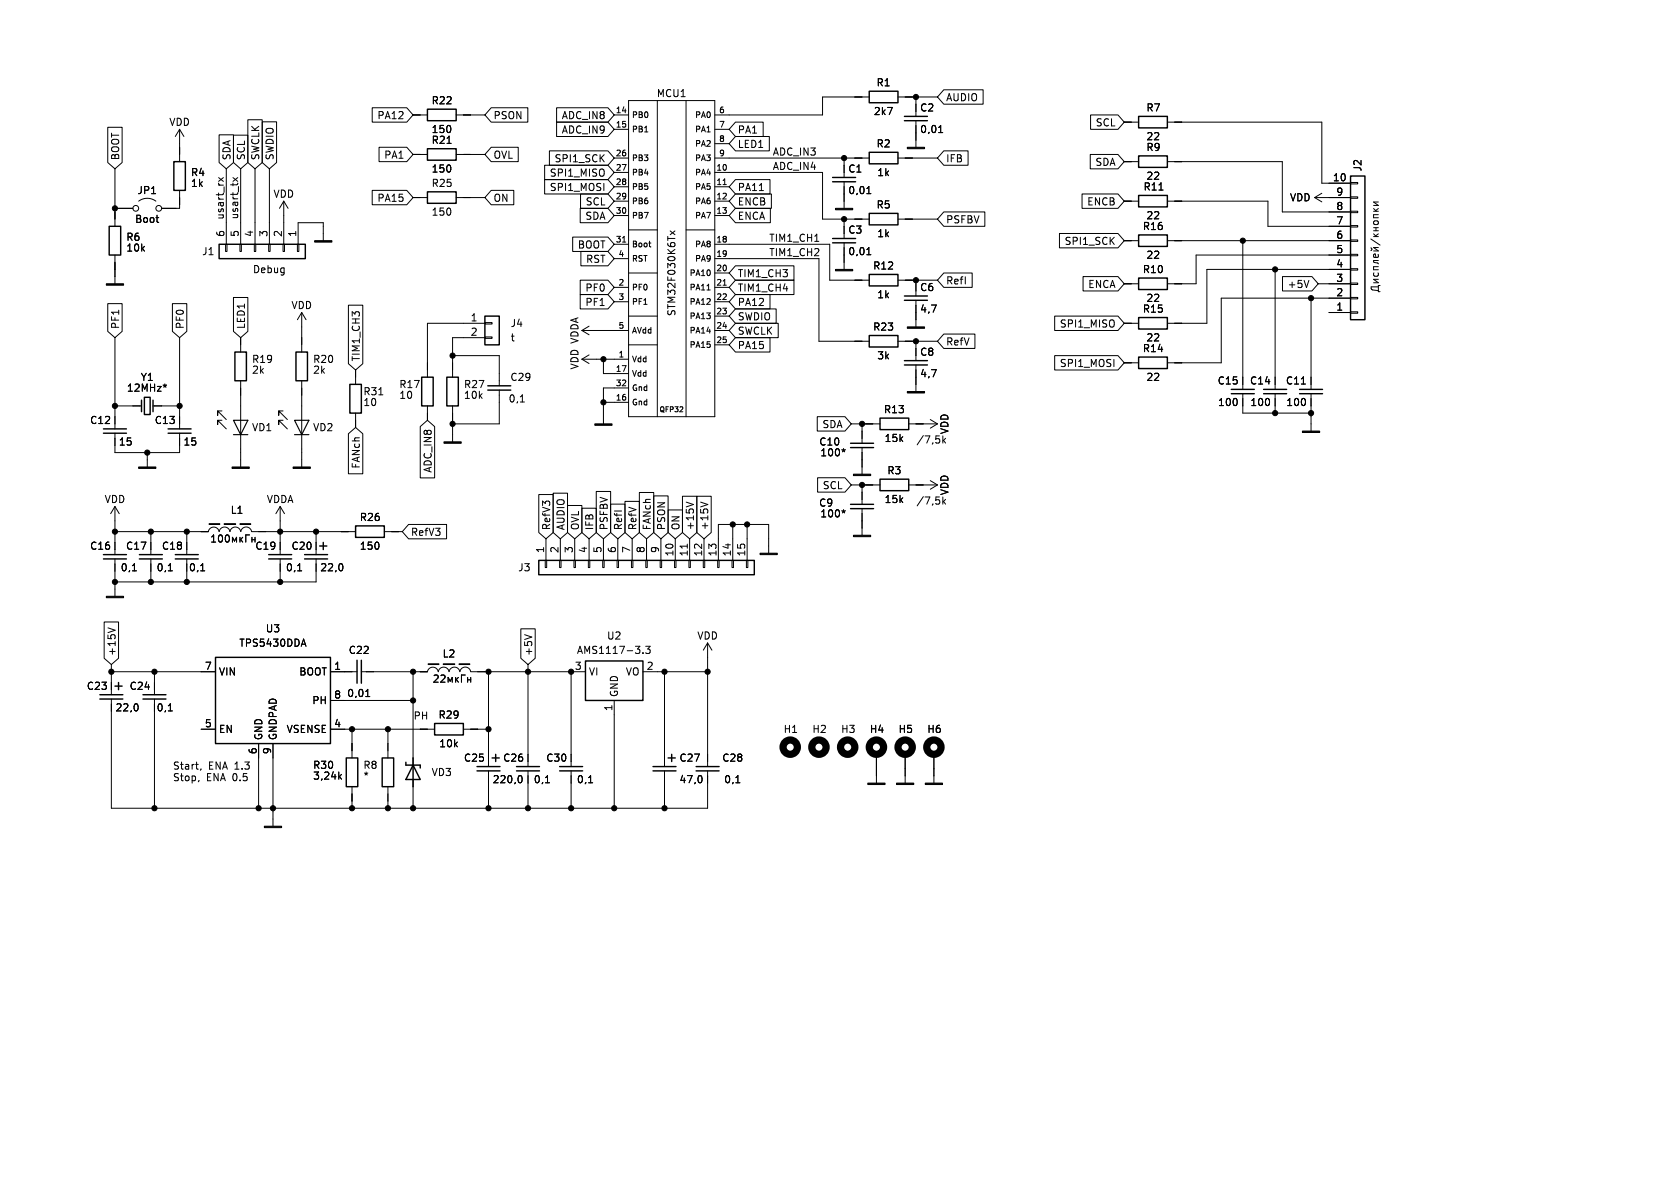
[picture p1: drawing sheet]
<svg xmlns="http://www.w3.org/2000/svg" width="297mm" height="210mm" viewBox="0 0 297 210" stroke-linecap="round" stroke-linejoin="round" font-family="sans-serif">
<g fill="none" stroke="#000" stroke-width=".25">
<path d="M75.6 19.3h5v2h-5zM153.7 16.1h5v2.1h-5zM30.7 28.6h2.1v5.1h-2.1zM75.6 33.9h5v2h-5zM75.6 26.3h5v2h-5zM147.2 31.4h4.1M147.2 32.1h4.1M153.7 37.7h5v2.1h-5zM153.7 26.9h5v2.1h-5zM159.9 21.3h4.1M159.9 20.6h4.1M201.3 20.6h5.1v2h-5.1z"/>
<path d="M201.3 27.6h5.1v2h-5.1zM201.3 34.5h5.1v2.1h-5.1zM238.8 31.1h2.5v25.4h-2.5zM19.3 40h2v5.1h-2zM38.7 43.2h15.3v2.5h-15.3zM85.7 55.9h2.6v5.1h-2.6zM147.2 42.2h4.1M147.2 42.9h4.1M153.7 59.3h5v2h-5zM153.7 48.5h5v2h-5zM159.9 52.3h4.1M159.9 53.1h4.1"/>
<path d="M201.3 56.1h5.1v2.1h-5.1zM201.3 41.5h5.1v2.1h-5.1zM201.3 49.1h5.1v2.1h-5.1zM18.3 75.8h4.1M18.3 76.6h4.1M25 70.7v2.1M25.5 70.2h1v3.1h-1zM27.1 70.7v2.1M29.7 75.8h4.1M29.7 76.6h4.1M41.5 62.2h2.1v5.1h-2.1zM52.3 62.2h2.1v5.1h-2.1z"/>
<path d="M61.8 67.9h2.1v5.1h-2.1zM74.5 66.7h2.1v5.1h-2.1zM79 66.7h2v5.1h-2zM86.2 68.2h4.1M86.2 69h4.1M150.4 78.4h4M150.4 79.1h4M155.6 73.9h5.1v2h-5.1zM159.9 63.8h4.1M159.9 64.5h4.1M201.3 63.1h5.1v2.1h-5.1zM217.7 68.8h4"/>
<path d="M217.7 69.6h4M223.4 68.8h4.1M223.4 69.6h4.1M229.7 68.8h4.1M229.7 69.6h4.1M18.3 98h4.1M18.3 98.8h4.1M24.6 98h4.1M24.6 98.8h4.1M31 98h4.1M31 98.8h4.1M47.5 98h4.1"/>
<path d="M47.5 98.8h4.1M53.8 98h4.1M53.8 98.8h4.1M56.5 96.5h1.3M57.1 95.9v1.3M62.9 93h5v2h-5zM95.2 99.1h38.1v2.5h-38.1zM150.4 89.2h4M150.4 89.9h4M155.6 84.7h5.1v2h-5.1zM38.1 116.2h20.3v15.2h-20.3zM63.1 116.7v4.1"/>
<path d="M63.9 116.7v4.1M103.5 116.8h10.2v7h-10.2zM17.7 122.8h4M17.7 123.6h4M20.3 121.3h1.3M21 120.7v1.2M25.3 122.8h4M25.3 123.6h4M61.2 134h2v5.1h-2zM67.6 134h2v5.1h-2zM71.8 134.7v.6h2.5v.5M73 135.3l1.3 2.5h-2.5z"/>
<path d="M73 134v5.1M76.8 127.9h5.1v2h-5.1zM84.3 135.5h4.1M84.3 136.3h4.1M87 134h1.3M87.6 133.4v1.2M91.3 135.5h4.1M91.3 136.3h4.1M98.9 135.5h4.1M98.9 136.3h4.1M115.4 135.5h4.1M115.4 136.3h4.1"/>
<path d="M118.1 134h1.3M118.7 133.4v1.2M123.1 135.5h4M123.1 136.3h4"/>
</g>
<g fill="none" stroke="#000" stroke-width=".18">
<path d="M65.8 19h6.1l1.1 1.3-1.1 1.3h-6.1zM86.8 19h6.5v2.6h-6.5l-1.1-1.3zM98.4 19h9.1l1.1 1.3-1.1 1.3h-9.1zM111.1 17.8h15.3v55.9h-15.3zM116.2 17.8v55.9M121.3 17.8v55.9M153.7 17.1h-8.3v3.2h-19M158.7 17.1h7M161.9 17.1v3.5M166.8 15.9h7v2.5h-7l-1.1-1.3zM19 22.5h2.6v6.2l-1.3 1.1-1.3-1.1zM20.3 29.8v10.2"/>
<path d="M20.3 36.8h3.2M24.5 35.6a2.54 2.54 0 0 1 3.1 0M27.6 38.5h.5M27.9 39.3h.2M31.7 22.9v5.7M31.7 33.7v3.1h-3.1M31.7 22.9l-.7 1.2M31.7 22.9l.8 1.2M38.6 31.4l.9 .7M38.7 23.8h2.6v4.9l-1.3 1.1-1.3-1.1zM39.5 31.4l-.9 .7M40 29.8v13.4"/>
<path d="M41.2 31.4l.8 .7M41.3 23.9h2.5v4.8l-1.3 1.1-1.2-1.1zM42 31.4l-.8 .7M42.5 29.8v13.4M43.8 21.2h2.6v7.5l-1.3 1.1-1.3-1.1zM45.1 29.8v13.4M46.4 21.5h2.5v7.2l-1.3 1.1-1.2-1.1zM47.6 29.8v13.4M50.2 35.6l-.8 1.2M50.2 35.6v7.6M50.2 35.6l.7 1.2M65.8 33.7h6.1l1.1 1.2-1.1 1.3h-6.1z"/>
<path d="M67 26h4.9l1.1 1.3-1.1 1.3h-4.9zM73 34.9h2.6M73 27.3h2.6M73 20.3h2.6M79 25.3h.8M80.6 34.9h5.1M80.6 27.3h5.1M80.6 20.3h5.1M86.8 26h4.8v2.6h-4.8l-1.1-1.3zM86.8 33.7h4v2.5h-4l-1.1-1.3zM96.3 29.2h11.2l1.1 1.3-1.1 1.3h-11.2zM96.3 31.7h11.2l1.1 1.3-1.1 1.3h-11.2z"/>
<path d="M97.1 26.7h10.4l1.1 1.2-1.1 1.3h-10.4zM98.4 21.6h9.1l1.1 1.3-1.1 1.2h-9.1zM102.6 36.8h4.9l1.1 1.3-1.1 1.3h-4.9zM102.6 34.3h4.9l1.1 1.3-1.1 1.2h-4.9zM108.6 20.3h2.5M108.6 27.9h2.5M108.6 30.5h2.5M108.6 33h2.5M108.6 35.6h2.5M108.6 38.1h2.5M108.6 22.9h2.5M114 23.3h.5"/>
<path d="M126.4 30.5h19v8.2h8.3M126.4 27.9h27.3M126.4 33h2.5M126.4 35.6h2.5M126.4 38.1h2.5M126.4 22.9h2.5M126.4 25.4h2.5M127.8 32.6h.6M130 24.1h6v2.6h-6l-1.1-1.3zM130 21.6h4.9v2.5h-4.9l-1.1-1.2zM130 36.8h6.2v2.6h-6.2l-1.1-1.3zM130 34.3h6.4v2.5h-6.4l-1.1-1.2z"/>
<path d="M130 31.7h6.1v2.6h-6.1l-1.1-1.3zM134.2 33.7h.8M149.2 27.9v3.5M149.2 32.1v4.7M149.2 38.7v3.5M153.2 34.2h.8M153.5 33.1l.1-.1v1.2M158.7 38.7h7M158.7 27.9h7M161.9 21.3v4.7M165.9 23.4h.8M166.2 22.4l.1-.2v1.2"/>
<path d="M166.8 26.7h4.3v2.5h-4.3l-1.1-1.3zM166.8 37.5h7.3v2.5h-7.3l-1.1-1.3zM191.3 34.3h6.3l1.2 1.3-1.2 1.2h-6.3zM192.7 27.3h4.9l1.2 1.3-1.2 1.2h-4.9zM192.8 20.3h4.8l1.2 1.3-1.2 1.3h-4.8zM198.8 35.6h2.5M198.8 21.6h2.5M198.8 28.6h2.5M204.9 33.6h.7M206.4 21.6h27.3v10.8h5.1M206.4 35.6h17.8v4.4h14.6M206.4 28.6h20.3v8.9h12.1"/>
<path d="M232.4 34.9h6.4M232.4 34.9l1.3 .8M233.7 34.2l-1.3 .7M238.8 32.3h1.2v.2h-1.2zM238.8 34.8h1.2v.3h-1.2zM238.8 37.3h1.2v.3h-1.2zM238.8 39.9h1.2v.2h-1.2zM242.8 37.3h.9M242.8 36.9l.5 .4M243 39.1h.6l.1 .2-.1 .3-.2 .1-.4-.1-.2-.1zM243.7 38h-.9v.5h.9M243.7 36.9l-.5 .3"/>
<path d="M243.7 35.7h-.9l.9 .6h-.9M19 53.7h2.6v4.9l-1.3 1.1-1.3-1.1zM20.3 45.1v5.1M20.3 59.7v16.1M30.5 53.7h2.5v4.9l-1.3 1.1-1.2-1.1zM31.7 59.7v16.1M39.9 43.2h.2v1.3h-.2zM41.3 52.6h2.5v6l-1.3 1.1-1.2-1.1zM42.4 43.2h.3v1.3h-.3zM42.5 59.7v2.5M45 43.2h.2v1.3h-.2zM47.5 43.2h.3v1.3h-.3z"/>
<path d="M50 43.2h.3v1.3h-.3zM52.6 43.2h.2v1.3h-.2zM53.3 55.2v7M53.3 55.2l-.7 1.3M53.3 55.2l.8 1.3M57.1 42.5v-3.1h-4.4v3.8M61.6 53.9h2.5v10.4l-1.2 1.1-1.3-1.1zM85.7 59.6h1.3v.2h-1.3zM85.7 57h1.3v.3h-1.3zM85.7 59.7h-5.7v7M85.7 57.2h-10.1v9.5M101.2 41.9h6.3l1.1 1.3-1.1 1.3h-6.3z"/>
<path d="M102.6 49.5h4.9l1.1 1.3-1.1 1.3h-4.9zM102.6 52.1h4.9l1.1 1.2-1.1 1.3h-4.9zM102.7 44.4h4.8l1.1 1.3-1.1 1.3h-4.8zM102.9 58.4l1.2 .8M102.9 58.4h8.2M104.1 57.7l-1.2 .7M108.6 43.2h2.5M108.6 45.7h2.5M108.6 50.8h2.5M108.6 53.3h2.5M110 42.8h.6M111.1 55.9h5.1"/>
<path d="M111.1 48.3h5.1M111.1 40.6h5.1M114.7 43h.4M115 43.6h.1M118.5 40.8l.8 .7M119.3 40.8l-.8 .7M121.3 40.6h5.1M125 51.3h.6M126.4 58.4h2.5M126.4 45.7h18.4v14.6h8.9M126.4 43.2h20.3v6.3h7M126.4 55.9h2.5"/>
<path d="M126.4 48.3h2.5M126.4 50.8h2.5M126.4 53.3h2.5M127.8 50.4h.6M130 59.7h6.1v2.5h-6.1l-1.1-1.2zM130 49.5h10.4v2.6h-10.4l-1.1-1.3zM130 47h10.4v2.5h-10.4l-1.1-1.2zM130 54.6h7.2v2.6h-7.2l-1.1-1.3zM130 52.1h6.1v2.5h-6.1l-1.1-1.3zM130 57.1h7.6v2.6h-7.6l-1.1-1.3zM144 42.7h.8M149.2 42.9v4.7"/>
<path d="M153.2 45h.8M153.5 43.9l.1-.1v1.2M158.7 49.5h7M161.9 49.5v2.8M161.9 53.1v4.7M166.8 59.1h5.6v2.5h-5.6l-1.1-1.3zM166.8 48.3h5.1v2.5h-5.1l-1.1-1.3zM186.5 55.9h11.1l1.2 1.3-1.2 1.2h-11.1zM187.3 41.3h10.3l1.2 1.2-1.2 1.3h-10.3zM191.5 48.9h6.1l1.2 1.3-1.2 1.2h-6.1zM198.8 50.2h2.5M198.8 42.5h2.5"/>
<path d="M198.8 57.2h2.5M206.4 42.5h32.4M219.7 42.5v26.3M225.4 47.6v21.2M226.7 48.9h5.2l1.1 1.3-1.1 1.2h-5.2zM231.4 49.6l-.4 1.2M231.8 52.7v16.1M233 50.2h5.8M234.9 55.2h3.9M238.8 42.4h1.2v.3h-1.2zM238.8 45h1.2v.2h-1.2zM238.8 47.5h1.2v.3h-1.2z"/>
<path d="M238.8 50h1.2v.3h-1.2zM238.8 52.6h1.2v.2h-1.2zM238.8 55.1h1.2v.3h-1.2zM238.8 52.7h-22.9v11.4h-9.5M238.8 45.1h-27.3v5.1h-5.1M238.8 47.6h-25.4v9.6h-7M242.3 43.8l.2 .2-.2 .3M242.3 42.2l1.7 1.1M242.8 41.8h.9M242.8 41.3l.5 .5M242.8 40.8h.9M242.8 40.2h.9"/>
<path d="M242.9 48.2l-.1 .4 .3 .2 .5-.1v-.5M243.3 40.2v.6M243.6 45l.1 .3-.2 .2-.6-.1v-.4l.2-.1 .2 .6M243.7 50.7h-1.3l.1 .5 1.2 .2M243.7 49.4h-.9l.9 .6h-.9M243.7 46.1h-.9l.1 .3 .6 .1 .2 .2M243.7 47.1h-.9v.6h.9M243.7 43.8h-.9l.9 .6h-.9M243.7 41.3l-.5 .4M244 50.5h-.3v1.1h.3M20.3 71.8h4.7M20.3 76.6v3.4h11.4v-3.4"/>
<path d="M27.1 71.8h4.6M29.5 68.1l-.4 .1 .2 .2M39.2 74.3h-.7v.8v-.8l1.5 1.5M39.2 72.6h-.7v.8v-.8l1.5 1.6M42.5 67.3v15.3M50 74.3h-.7v.8v-.8l1.5 1.5M50 72.6h-.7v.8v-.8l1.5 1.6M53.3 67.3v15.3M61.6 76.7l1.3-1.1 1.2 1.1v7.1h-2.5zM62.9 65.4v2.5M62.9 73v2.6M67 69.8h.7"/>
<path d="M74.3 75.4l1.3-1.1 1.2 1.1v9.1h-2.5zM75.6 71.8v2.5M80 71.8v6.3M80 62.9h8.3v5.3M88.3 69v5.9h-8.3M92 71.1h.7M102.9 63.5l1.2 .8M102.9 63.5h8.2M104.1 62.7l-1.2 .8M106.7 63.5v2.5h4.4M106.7 71.1h4.4M111.1 68.6h-4.4v6.3"/>
<path d="M111.1 61h5.1M126.4 61h2.5M144.5 73.7h4.9l1.1 1.2-1.1 1.3h-4.9zM148.8 79.5l.3 .1M149.1 79.3v.3M149.1 79.6l-.1 .3M149.1 79.6l.2 .3M149.4 79.5l-.3 .1M150.5 74.9h5.1M152.4 74.9v3.5M152.4 79.1v4.7M158.7 60.3h7"/>
<path d="M160.7 74.9h5M161.9 60.3v3.5M161.9 64.5v4.7M164.5 74.2l1.2 .7M165.7 74.9l-1.2 .8M166.7 77.1v1.2M166.8 77.8l.4 .5M167.2 77.5l-.5 .5M186.5 62.9h11.1l1.2 1.2-1.2 1.3h-11.1zM198.8 64.1h2.5M219.7 69.6v3.4h12.1M225.4 69.6v3.4"/>
<path d="M230.1 67.9h.7M231.8 69.6v6.6M20.3 94h16.5a.97 .97 0 0 1 1-.8 .97 .97 0 0 1 .9 .8M20.3 89.5v8.5M20.3 98.8v6.6M20.3 89.5l-.7 1.3M20.3 89.5l.8 1.3M26 80v2.6M26.7 94v4M26.7 98.8v4.1M33 94v4M33 98.8v.9"/>
<path d="M37.4 95.8h.7M37.4 94.9l.4-.3v1.2M38.7 94a.97 .97 0 0 1 1-.8 .97 .97 0 0 1 1 .8 .97 .97 0 0 1 .9-.8 .97 .97 0 0 1 1 .8 .97 .97 0 0 1 .9-.8 .97 .97 0 0 1 1 .8h18.4M38.8 94.6h.1a.68 .68 0 0 1 .5 .6 .68 .68 0 0 1-.5 .6 .84 .84 0 0 1-.1-1.2zM40 94.6h.1a.68 .68 0 0 1 .5 .6 .68 .68 0 0 1-.5 .6 .84 .84 0 0 1-.1-1.2zM41.1 95.8v-.8l.4 .6 .3-.6v.8M42.4 95v.8M42.5 95.3l.4 .5M42.9 95l-.5 .5M44.1 94.6h-.6v1.2M44.5 95.4h.6M44.5 95v.8"/>
<path d="M45.1 95v.8M49.5 89.5v8.5M49.5 98.8v4.1M49.5 89.5l-.7 1.3M49.5 89.5l.8 1.3M55.9 94v4M55.9 98.8v4.1h-35.6M60.5 99.8l.1 .3-.1 .7M67.9 94h3.2M72.2 92.7h6.7v2.6h-6.7l-1.1-1.3zM95.2 87.4h2.6v6.7l-1.3 1.2-1.3-1.2zM96.4 99.1h.2v1.2h-.2z"/>
<path d="M96.5 95.3v3.8M97.8 87.2h2.5v6.9l-1.2 1.2-1.3-1.2zM98.9 99.1h.3v1.2h-.3zM99.1 95.3v3.8M100.3 89.4h2.6v4.7l-1.3 1.2-1.3-1.2zM101.5 99.1h.2v1.2h-.2zM101.6 95.3v3.8M102.9 89.8h2.5v4.3l-1.3 1.2-1.2-1.2zM104 99.1h.3v1.2h-.3zM104.1 95.3v3.8M105.4 86.9h2.6v7.2l-1.3 1.2-1.3-1.2zM106.6 99.1h.2v1.2h-.2z"/>
<path d="M106.7 95.3v3.8M107.9 89.1h2.6v5l-1.3 1.2-1.3-1.2zM109.1 99.1h.2v1.2h-.2zM109.2 95.3v3.8M110.5 88.6h2.5v5.5l-1.2 1.2-1.3-1.2zM111.6 99.1h.3v1.2h-.3zM111.8 95.3v3.8M113 87.1h2.6v7l-1.3 1.2-1.3-1.2zM114.2 99.1h.2v1.2h-.2zM114.3 95.3v3.8M115.6 87.7h2.5v6.4l-1.3 1.2-1.2-1.2zM116.7 99.1h.3v1.2h-.3z"/>
<path d="M116.8 95.3v3.8M118.1 90.1h2.6v4l-1.3 1.2-1.3-1.2zM119.3 99.1h.2v1.2h-.2zM119.4 95.3v3.8M120.6 87.7h2.6v6.4l-1.3 1.2-1.3-1.2zM121.3 88.8l1.3 .4M121.5 96.2v.7M121.8 99.1h.2v1.2h-.2zM121.9 95.3v3.8M123.2 87.7h2.5v6.4l-1.2 1.2-1.3-1.2zM123.9 88.8l1.2 .4M124.3 99.1h.3v1.2h-.3z"/>
<path d="M124.5 95.3v3.8M126.9 99.1h.2v1.2h-.2zM129.4 99.1h.3v1.2h-.3zM129.5 92.7v6.4M132 99.1h.2v1.2h-.2zM132.1 92.7v6.4M135.9 97.8v-5.1h-8.9v6.4M144.5 84.5h4.9l1.1 1.2-1.1 1.3h-4.9zM148.8 90.3l.3 .1M149.1 90.1v.3M149.1 90.4l-.1 .3M149.1 90.4l.2 .3"/>
<path d="M149.4 90.3l-.3 .1M150.5 85.7h5.1M152.4 85.7v3.5M152.4 89.9v4.7M160.7 85.7h5M164.5 85l1.2 .7M165.7 85.7l-1.2 .8M166.7 87.9v1.2M166.8 88.6l.4 .5M167.2 88.3l-.5 .5M18.4 109.9h2.6v6.5l-1.3 1.1-1.3-1.1zM19.1 111l1.3 .4"/>
<path d="M19.7 118.7h18.4M19.7 117.5v5.3M23.4 100.9h.7M27.3 118.7v4.1M29.8 100.9h.7M33 101v1.9M35.5 100.9h.7M52.6 100.9h.7M53.4 113.9h.6M53.7 113l.4 1.2M58.4 118.7h4.7M73 118.7v16.6"/>
<path d="M76.7 119.4l.5-.1 .3 .4-.8 .9h.8M78 119.4l.4-.1 .3 .4-.8 .9h.8M80.6 119.7v.9M81 119.7l-.4 .5M81.3 118.7a.97 .97 0 0 0-1-.8 .97 .97 0 0 0-.9 .8 .97 .97 0 0 0-1-.8 .97 .97 0 0 0-.9 .8 .97 .97 0 0 0-1-.8 .97 .97 0 0 0-.9 .8h-11.7M81.3 118.7a.97 .97 0 0 1 1-.8 .97 .97 0 0 1 .9 .8M82.2 119.3h-.6v1.3M82.7 119.7v.9M83.2 118.7h20.3M83.2 119.7v.9M86.4 118.7v16.8M92.1 111.2h2.5v5.2l-1.3 1.1-1.2-1.1z"/>
<path d="M92.7 112.2l1.3 .4M93.3 117.5v18M101 118.7v16.8M113.7 118.7h11.4M113.7 115.4v.1M114.1 114.2h.8l-.4 .5 .4 .1v.6l-.2 .1-.6-.1M117.5 118.7v16.8M125.1 113.7v21.8M125.1 113.7l-.8 1.2M125.1 113.7l.8 1.2M19.7 123.6v19.3h105.4v-6.6M24.3 124.5l.1 .4-.1 .7"/>
<path d="M27.3 123.6v.9M27.3 125.7v17.2M29.8 125.7h.7M35.2 138l-.1 .2M35.5 135.9l-.1 .3M35.6 128.9h2.5M45.7 131.4v11.5M48.3 131.4v14.7M58.4 128.9h18.4M58.4 123.8h14.6M60 137.3l.4 .4M60.4 136.9l-.5 .5"/>
<path d="M62.2 128.9v5.1M62.2 139.1v3.8M64.6 123.1h.8M64.9 122l.1-.1v1.2M68.6 128.9v5.1M68.6 139.1v3.8M73 137.8v5.1M79.2 120.6v-.9l.4 .7 .3-.7v.9M80.7 120.1l.3 .5M81.9 128.9h4.5M82.7 120.2h.5M86.4 136.3v6.6"/>
<path d="M91.9 137.1a.68 .68 0 0 1 .4 .6 .68 .68 0 0 1-.4 .7M93.3 136.3v6.6M96.4 138.4h.8M101 136.3v6.6M104 138.4h.8M108.6 123.8v19.1M117.5 136.3v6.6M124 137.2l.1 .4-.1 .7M130.1 138.4h.7M154.9 133.4v5M160 133.4v5M165.1 133.4v5"/>
<circle cx="24" cy="36.8" r=".51"/>
<circle cx="28.1" cy="36.8" r=".51"/>
</g>
<g fill="#000" stroke="#000" stroke-width=".18">
<path d="M147.7 36.8h3v.3h-3zM160.4 26h3v.3h-3zM18.8 50.2h3v.2h-3zM55.6 42.5h3.1v.3h-3.1zM147.7 47.6h3v.3h-3zM160.4 57.8h3v.2h-3zM78.5 78.1h3v.3h-3zM105.2 74.9h3v.3h-3zM160.4 69.2h3v.3h-3zM230.3 76.2h3v.3h-3zM24.5 82.6h3.1v.2h-3.1zM37 92.6h1.9v.1h-1.9z"/>
<path d="M39.6 92.6h2.1v.1h-2.1zM42.4 92.6h1.9v.1h-1.9zM41 82.6h3.1v.2h-3.1zM51.8 82.6h3.1v.2h-3.1zM134.4 97.8h3v.2h-3zM150.9 94.6h3v.3h-3zM150.9 83.8h3v.3h-3zM18.8 105.4h3v.3h-3zM75.7 117.3h1.9v.2h-1.9zM78.4 117.3h2v.2h-2zM81.2 117.3h1.9v.2h-1.9zM153.4 138.4h3.1v.3h-3.1z"/>
<path d="M158.5 138.4h3v.3h-3zM163.6 138.4h3v.3h-3zM46.7 146.1h3.1v.2h-3.1z"/>
<circle cx="161.9" cy="17.1" r=".46"/>
<circle cx="20.3" cy="36.8" r=".46"/>
<circle cx="149.2" cy="27.9" r=".46"/>
<circle cx="149.2" cy="38.7" r=".46"/>
<circle cx="161.9" cy="49.5" r=".46"/>
<circle cx="219.7" cy="42.5" r=".46"/>
<circle cx="225.4" cy="47.6" r=".46"/>
<circle cx="231.8" cy="52.7" r=".46"/>
<circle cx="20.3" cy="71.8" r=".46"/>
<circle cx="31.7" cy="71.8" r=".46"/>
<circle cx="80" cy="74.9" r=".46"/>
<circle cx="80" cy="62.9" r=".46"/>
<circle cx="106.7" cy="63.5" r=".46"/>
<circle cx="106.7" cy="71.1" r=".46"/>
<circle cx="152.4" cy="74.9" r=".46"/>
<circle cx="161.9" cy="60.3" r=".46"/>
<circle cx="225.4" cy="73" r=".46"/>
<circle cx="231.8" cy="73" r=".46"/>
<circle cx="20.3" cy="94" r=".46"/>
<circle cx="26" cy="80" r=".46"/>
<circle cx="26.7" cy="94" r=".46"/>
<circle cx="33" cy="94" r=".46"/>
<circle cx="49.5" cy="94" r=".46"/>
<circle cx="55.9" cy="94" r=".46"/>
<circle cx="129.5" cy="92.7" r=".46"/>
<circle cx="132.1" cy="92.7" r=".46"/>
<circle cx="152.4" cy="85.7" r=".46"/>
<circle cx="19.7" cy="118.7" r=".46"/>
<circle cx="20.3" cy="102.9" r=".46"/>
<circle cx="26.7" cy="102.9" r=".46"/>
<circle cx="27.3" cy="118.7" r=".46"/>
<circle cx="33" cy="102.9" r=".46"/>
<circle cx="49.5" cy="102.9" r=".46"/>
<circle cx="73" cy="118.7" r=".46"/>
<circle cx="86.4" cy="118.7" r=".46"/>
<circle cx="93.3" cy="118.7" r=".46"/>
<circle cx="101" cy="118.7" r=".46"/>
<circle cx="117.5" cy="118.7" r=".46"/>
<circle cx="125.1" cy="118.7" r=".46"/>
<circle cx="62.2" cy="128.9" r=".46"/>
<circle cx="68.6" cy="128.9" r=".46"/>
<circle cx="73" cy="123.8" r=".46"/>
<circle cx="86.4" cy="128.9" r=".46"/>
<circle cx="27.3" cy="142.9" r=".46"/>
<circle cx="45.7" cy="142.9" r=".46"/>
<circle cx="48.3" cy="142.9" r=".46"/>
<circle cx="62.2" cy="142.9" r=".46"/>
<circle cx="68.6" cy="142.9" r=".46"/>
<circle cx="73" cy="142.9" r=".46"/>
<circle cx="86.4" cy="142.9" r=".46"/>
<circle cx="93.3" cy="142.9" r=".46"/>
<circle cx="101" cy="142.9" r=".46"/>
<circle cx="108.6" cy="142.9" r=".46"/>
<circle cx="117.5" cy="142.9" r=".46"/>
</g>
<g fill="none" stroke="#000" stroke-width="1.3">
<circle cx="139.7" cy="132.1" r="1.27"/>
<circle cx="144.8" cy="132.1" r="1.27"/>
<circle cx="149.9" cy="132.1" r="1.27"/>
<circle cx="154.9" cy="132.1" r="1.27"/>
<circle cx="160" cy="132.1" r="1.27"/>
<circle cx="165.1" cy="132.1" r="1.27"/>
</g>
<path d="M41.3 74.3h2.5l-1.3 2.5zM41.3 76.8h2.5M52.1 74.3h2.5l-1.3 2.5zM52.1 76.8h2.5" fill="none" stroke="#000" stroke-width=".2"/>
<g font-size="1.8">
<text x="116" y="17.4">MCU1</text>
<text x="154.9" y="15.5">R1</text>
<text x="29.8" y="22.5">VDD</text>
<text x="66.6" y="21.3">PA12</text>
<text x="76.2" y="23.7">150</text>
<text x="76.2" y="18.6">R22</text>
<text x="87.2" y="21.3">PSON</text>
<text x="99.2" y="23.8">ADC_IN9</text>
<text x="99.2" y="21.3">ADC_IN8</text>
<text x="130.3" y="23.8">PA1</text>
<text x="154.4" y="20.5">2k7</text>
<text x="162.6" y="19.9">C2</text>
<text x="162.6" y="23.7">0,01</text>
<text x="167.2" y="18.1">AUDIO</text>
<text x="193.6" y="22.5">SCL</text>
<text x="202.6" y="19.9">R7</text>
<text x="21.3" y="28.4" transform="rotate(-90 21.3 28.4)">BOOT</text>
<text x="41" y="28.4" transform="rotate(-90 41 28.4)">SDA</text>
<text x="43.5" y="28.4" transform="rotate(-90 43.5 28.4)">SCL</text>
<text x="46" y="28.4" transform="rotate(-90 46 28.4)">SWCLK</text>
<text x="48.6" y="28.4" transform="rotate(-90 48.6 28.4)">SWDIO</text>
<text x="67.8" y="28.3">PA1</text>
<text x="76.2" y="25.6">R21</text>
<text x="87.2" y="28.3">OVL</text>
<text x="97.9" y="28.9">SPI1_SCK</text>
<text x="130.3" y="26.4">LED1</text>
<text x="136.5" y="27.6">ADC_IN3</text>
<text x="154.9" y="26.3">R2</text>
<text x="167.2" y="28.9">IFB</text>
<text x="193.6" y="29.5">SDA</text>
<text x="202.6" y="26.9">R9</text>
<text x="202.6" y="25">22</text>
<text x="24.2" y="34.5">JP1</text>
<text x="33.7" y="31.3">R4</text>
<text x="33.7" y="33.2">1k</text>
<text x="48.2" y="35.2">VDD</text>
<text x="66.6" y="35.9">PA15</text>
<text x="76.2" y="30.7">150</text>
<text x="76.2" y="33.2">R25</text>
<text x="87.2" y="35.9">ON</text>
<text x="97.1" y="31.4">SPI1_MISO</text>
<text x="97.1" y="34">SPI1_MOSI</text>
<text x="130.3" y="34">PA11</text>
<text x="136.5" y="30.1">ADC_IN4</text>
<text x="149.9" y="30.7">C1</text>
<text x="149.9" y="34.5">0,01</text>
<text x="155" y="31.3">1k</text>
<text x="202.1" y="33.9">R11</text>
<text x="202.6" y="32">22</text>
<text x="228" y="35.8">VDD</text>
<text x="235.5" y="32.1">10</text>
<text x="236.1" y="34.7">9</text>
<text x="240.9" y="30.4" transform="rotate(-90 240.9 30.4)">J2</text>
<text x="23.8" y="39.6">Boot</text>
<text x="39.7" y="38.9" transform="rotate(-90 39.7 38.9)">usart_rx</text>
<text x="39.8" y="42" transform="rotate(-90 39.8 42)">6</text>
<text x="42.2" y="38.9" transform="rotate(-90 42.2 38.9)">usart_tx</text>
<text x="42.3" y="42" transform="rotate(-90 42.3 42)">5</text>
<text x="44.8" y="42" transform="rotate(-90 44.8 42)">4</text>
<text x="47.4" y="42" transform="rotate(-90 47.4 42)">3</text>
<text x="49.9" y="42" transform="rotate(-90 49.9 42)">2</text>
<text x="52.5" y="42" transform="rotate(-90 52.5 42)">1</text>
<text x="76.2" y="38.3">150</text>
<text x="103.4" y="39.1">SDA</text>
<text x="103.4" y="36.5">SCL</text>
<text x="130.3" y="39.1">ENCA</text>
<text x="130.3" y="36.5">ENCB</text>
<text x="149.9" y="41.5">C3</text>
<text x="154.9" y="37.1">R5</text>
<text x="167.2" y="39.7">PSFBV</text>
<text x="192.1" y="36.5">ENCB</text>
<text x="201.9" y="40.9">R16</text>
<text x="202.6" y="39">22</text>
<text x="236.1" y="39.8">7</text>
<text x="236.1" y="37.2">8</text>
<text x="22.2" y="42.8">R6</text>
<text x="22.2" y="44.7">10k</text>
<text x="35.6" y="45.3">J1</text>
<text x="102.1" y="44.1">BOOT</text>
<text x="103.5" y="46.7">RST</text>
<text x="135.9" y="42.8">TIM1_CH1</text>
<text x="135.9" y="45.4">TIM1_CH2</text>
<text x="149.9" y="45.3">0,01</text>
<text x="154.3" y="47.9">R12</text>
<text x="155" y="42.1">1k</text>
<text x="188.1" y="43.5">SPI1_SCK</text>
<text x="202.6" y="45.9">22</text>
<text x="236.1" y="47.4">4</text>
<text x="236.1" y="44.8">5</text>
<text x="236.1" y="42.3">6</text>
<text x="44.6" y="48.5">Debug</text>
<text x="103.4" y="51.8">PF0</text>
<text x="130.3" y="51.8">TIM1_CH4</text>
<text x="130.3" y="49.2">TIM1_CH3</text>
<text x="155" y="52.9">1k</text>
<text x="162.6" y="51.7">C6</text>
<text x="167.2" y="50.5">RefI</text>
<text x="192.3" y="51.1">ENCA</text>
<text x="201.9" y="48.5">R10</text>
<text x="202.6" y="53.6">22</text>
<text x="227.5" y="51.1">+5V</text>
<text x="236.1" y="52.5">2</text>
<text x="236.1" y="49.9">3</text>
<text x="21.3" y="58.3" transform="rotate(-90 21.3 58.3)">PF1</text>
<text x="32.7" y="58.3" transform="rotate(-90 32.7 58.3)">PF0</text>
<text x="43.5" y="58.3" transform="rotate(-90 43.5 58.3)">LED1</text>
<text x="51.4" y="54.8">VDD</text>
<text x="83.1" y="56.9">1</text>
<text x="83.1" y="59.4">2</text>
<text x="90.2" y="58">J4</text>
<text x="103.4" y="54.3">PF1</text>
<text x="119.6" y="56" transform="rotate(-90 119.6 56)">STM32F030K6Tx</text>
<text x="130.3" y="56.8">SWDIO</text>
<text x="130.3" y="54.3">PA12</text>
<text x="130.3" y="59.4">SWCLK</text>
<text x="154.3" y="58.6">R23</text>
<text x="162.6" y="55.5">4,7</text>
<text x="187.3" y="58.1">SPI1_MISO</text>
<text x="201.9" y="55.5">R15</text>
<text x="236.1" y="55">1</text>
<text x="44.5" y="64.4">R19</text>
<text x="55.3" y="64.4">R20</text>
<text x="63.8" y="64" transform="rotate(-90 63.8 64)">TIM1_CH3</text>
<text x="90.2" y="60.6">t</text>
<text x="102.5" y="65.4" transform="rotate(-90 102.5 65.4)">VDD VDDA</text>
<text x="130.3" y="61.9">PA15</text>
<text x="155" y="63.7">3k</text>
<text x="162.6" y="63.1">C8</text>
<text x="167.2" y="61.3">RefV</text>
<text x="187.3" y="65.1">SPI1_MOSI</text>
<text x="201.9" y="62.5">R14</text>
<text x="202.6" y="60.6">22</text>
<text x="22.3" y="69.4">12MHz*</text>
<text x="24.8" y="67.5">Y1</text>
<text x="44.5" y="66.3">2k</text>
<text x="55.3" y="66.3">2k</text>
<text x="64.1" y="70.1">R31</text>
<text x="64.1" y="72">10</text>
<text x="70.5" y="68.8">R17</text>
<text x="70.5" y="70.7">10</text>
<text x="81.9" y="70.7">10k</text>
<text x="81.9" y="68.8">R27</text>
<text x="89.8" y="71.3">0,1</text>
<text x="90.1" y="67.5">C29</text>
<text x="162.6" y="66.9">4,7</text>
<text x="202.6" y="67.5">22</text>
<text x="215.2" y="68.2">C15</text>
<text x="215.2" y="72">100</text>
<text x="220.9" y="68.2">C14</text>
<text x="220.9" y="72">100</text>
<text x="227.2" y="68.2">C11</text>
<text x="227.3" y="72">100</text>
<text x="15.8" y="75.2">C12</text>
<text x="27.3" y="75.2">C13</text>
<text x="44.5" y="76.4">VD1</text>
<text x="55.3" y="76.4">VD2</text>
<text x="145.3" y="75.9">SDA</text>
<text x="156.2" y="73.3">R13</text>
<text x="167.9" y="76.8" transform="rotate(-90 167.9 76.8)">VDD</text>
<text x="20.9" y="79">15</text>
<text x="32.3" y="79">15</text>
<text x="63.8" y="82.9" transform="rotate(-90 63.8 82.9)">FANch</text>
<text x="76.5" y="83.7" transform="rotate(-90 76.5 83.7)">ADC_IN8</text>
<text x="144.7" y="79">C10</text>
<text x="144.9" y="80.9">100*</text>
<text x="156.3" y="78.3">15k</text>
<text x="161.9" y="78.5">/7,5k</text>
<text x="18.4" y="89.1">VDD</text>
<text x="47.1" y="89.1">VDDA</text>
<text x="144.7" y="89.8">C9</text>
<text x="145.4" y="86.7">SCL</text>
<text x="156.3" y="89.1">15k</text>
<text x="156.8" y="84">R3</text>
<text x="161.9" y="89.3">/7,5k</text>
<text x="167.9" y="87.6" transform="rotate(-90 167.9 87.6)">VDD</text>
<text x="40.7" y="91">L1</text>
<text x="63.5" y="92.3">R26</text>
<text x="72.5" y="94.9">RefV3</text>
<text x="97.5" y="93.8" transform="rotate(-90 97.5 93.8)">RefV3</text>
<text x="100" y="93.8" transform="rotate(-90 100 93.8)">AUDIO</text>
<text x="102.6" y="93.8" transform="rotate(-90 102.6 93.8)">OVL</text>
<text x="105.1" y="93.8" transform="rotate(-90 105.1 93.8)">IFB</text>
<text x="107.6" y="93.8" transform="rotate(-90 107.6 93.8)">PSFBV</text>
<text x="110.2" y="93.8" transform="rotate(-90 110.2 93.8)">RefI</text>
<text x="112.7" y="93.8" transform="rotate(-90 112.7 93.8)">RefV</text>
<text x="115.3" y="93.8" transform="rotate(-90 115.3 93.8)">FANch</text>
<text x="117.8" y="93.8" transform="rotate(-90 117.8 93.8)">PSON</text>
<text x="120.3" y="93.8" transform="rotate(-90 120.3 93.8)">ON</text>
<text x="122.9" y="93.8" transform="rotate(-90 122.9 93.8)">+15V</text>
<text x="125.4" y="93.8" transform="rotate(-90 125.4 93.8)">+15V</text>
<text x="144.9" y="91.7">100*</text>
<text x="15.8" y="97.4">C16</text>
<text x="21.2" y="101.2">0,1</text>
<text x="22.2" y="97.4">C17</text>
<text x="27.6" y="101.2">0,1</text>
<text x="28.5" y="97.4">C18</text>
<text x="33.3" y="101.2">0,1</text>
<text x="45" y="97.4">C19</text>
<text x="50.5" y="101.2">0,1</text>
<text x="51.4" y="97.4">C20</text>
<text x="56.5" y="101.2">22,0</text>
<text x="63.5" y="97.4">150</text>
<text x="91.5" y="101.2">J3</text>
<text x="96.3" y="97.9" transform="rotate(-90 96.3 97.9)">1</text>
<text x="98.8" y="97.9" transform="rotate(-90 98.8 97.9)">2</text>
<text x="101.3" y="97.9" transform="rotate(-90 101.3 97.9)">3</text>
<text x="103.9" y="97.9" transform="rotate(-90 103.9 97.9)">4</text>
<text x="106.4" y="97.9" transform="rotate(-90 106.4 97.9)">5</text>
<text x="109" y="97.9" transform="rotate(-90 109 97.9)">6</text>
<text x="111.5" y="97.9" transform="rotate(-90 111.5 97.9)">7</text>
<text x="114" y="97.9" transform="rotate(-90 114 97.9)">8</text>
<text x="116.6" y="97.9" transform="rotate(-90 116.6 97.9)">9</text>
<text x="119.1" y="98.5" transform="rotate(-90 119.1 98.5)">10</text>
<text x="121.7" y="98.5" transform="rotate(-90 121.7 98.5)">11</text>
<text x="124.2" y="98.5" transform="rotate(-90 124.2 98.5)">12</text>
<text x="126.7" y="98.5" transform="rotate(-90 126.7 98.5)">13</text>
<text x="129.3" y="98.5" transform="rotate(-90 129.3 98.5)">14</text>
<text x="131.8" y="98.5" transform="rotate(-90 131.8 98.5)">15</text>
<text x="46.9" y="112">U3</text>
<text x="107.2" y="113.3">U2</text>
<text x="123.2" y="113.3">VDD</text>
<text x="20.6" y="116" transform="rotate(-90 20.6 116)">+15V</text>
<text x="36.1" y="118.5">7</text>
<text x="38.6" y="119.6">VIN</text>
<text x="42.2" y="114.5">TPS5430DDA</text>
<text x="52.8" y="119.6">BOOT</text>
<text x="59" y="118.5">1</text>
<text x="61.6" y="115.8">C22</text>
<text x="78.2" y="116.4">L2</text>
<text x="94.3" y="116" transform="rotate(-90 94.3 116)">+5V</text>
<text x="101.5" y="118.5">3</text>
<text x="101.9" y="115.8">AMS1117-3.3</text>
<text x="104" y="119.6">VI</text>
<text x="110.5" y="119.6">VO</text>
<text x="114.2" y="118.5">2</text>
<text x="15.2" y="122.1">C23</text>
<text x="20.3" y="126">22,0</text>
<text x="22.8" y="122.1">C24</text>
<text x="27.6" y="126">0,1</text>
<text x="55.1" y="124.7">PH</text>
<text x="59" y="123.6">8</text>
<text x="61.3" y="123.4">0,01</text>
<text x="108.3" y="125.8" transform="rotate(-90 108.3 125.8)">1</text>
<text x="109.4" y="123.3" transform="rotate(-90 109.4 123.3)">GND</text>
<text x="36.1" y="128.7">5</text>
<text x="38.6" y="129.8">EN</text>
<text x="46.6" y="130.9" transform="rotate(-90 46.6 130.9)">GND</text>
<text x="49.1" y="130.9" transform="rotate(-90 49.1 130.9)">GNDPAD</text>
<text x="50.6" y="129.8">VSENSE</text>
<text x="59" y="128.7">4</text>
<text x="73" y="127.3">PH</text>
<text x="77.4" y="127.2">R29</text>
<text x="138.4" y="129.8">H1</text>
<text x="143.5" y="129.8">H2</text>
<text x="148.6" y="129.8">H3</text>
<text x="153.7" y="129.8">H4</text>
<text x="158.8" y="129.8">H5</text>
<text x="163.8" y="129.8">H6</text>
<text x="30.5" y="136.1">Start,</text>
<text x="36.9" y="136.1">ENA 1.3</text>
<text x="45.5" y="133.4" transform="rotate(-90 45.5 133.4)">6</text>
<text x="48" y="133.4" transform="rotate(-90 48 133.4)">9</text>
<text x="55.3" y="136.1">R30</text>
<text x="64.1" y="136.1">R8</text>
<text x="76.2" y="137.4">VD3</text>
<text x="77.5" y="132.3">10k</text>
<text x="81.9" y="134.8">C25</text>
<text x="88.9" y="134.8">C26</text>
<text x="96.5" y="134.8">C30</text>
<text x="120" y="134.8">C27</text>
<text x="127.6" y="134.8">C28</text>
<text x="30.5" y="138.2">Stop,</text>
<text x="36.5" y="138.2">ENA 0.5</text>
<text x="55.3" y="138">3,24k</text>
<text x="64.1" y="138">*</text>
<text x="87" y="138.7">220,0</text>
<text x="94.3" y="138.7">0,1</text>
<text x="101.9" y="138.7">0,1</text>
<text x="120" y="138.7">47,0</text>
<text x="127.9" y="138.7">0,1</text>
</g>
<g font-size="1.4">
<text x="108.8" y="20.1">14</text>
<text x="108.8" y="22.6">15</text>
<text x="111.6" y="21.1">PB0</text>
<text x="111.6" y="23.6">PB1</text>
<text x="122.7" y="21.1">PA0</text>
<text x="122.7" y="23.6">PA1</text>
<text x="127" y="20.1">6</text>
<text x="127" y="22.6">7</text>
<text x="108.8" y="27.7">26</text>
<text x="111.6" y="28.7">PB3</text>
<text x="122.7" y="26.1">PA2</text>
<text x="122.7" y="28.7">PA3</text>
<text x="127" y="25.1">8</text>
<text x="127" y="27.7">9</text>
<text x="108.8" y="30.2">27</text>
<text x="108.8" y="32.8">28</text>
<text x="108.8" y="35.3">29</text>
<text x="111.6" y="31.2">PB4</text>
<text x="111.6" y="33.8">PB5</text>
<text x="122.7" y="31.2">PA4</text>
<text x="122.7" y="33.8">PA5</text>
<text x="126.5" y="30.2">10</text>
<text x="126.5" y="32.8">11</text>
<text x="126.5" y="35.3">12</text>
<text x="108.8" y="37.8">30</text>
<text x="111.6" y="36.3">PB6</text>
<text x="111.6" y="38.8">PB7</text>
<text x="122.7" y="36.3">PA6</text>
<text x="122.7" y="38.8">PA7</text>
<text x="126.5" y="37.8">13</text>
<text x="108.8" y="42.9">31</text>
<text x="109.2" y="45.5">4</text>
<text x="111.6" y="43.9">Boot</text>
<text x="111.6" y="46.5">RST</text>
<text x="122.7" y="43.9">PA8</text>
<text x="122.7" y="46.5">PA9</text>
<text x="126.5" y="42.9">18</text>
<text x="126.5" y="45.5">19</text>
<text x="109.2" y="50.5">2</text>
<text x="109.2" y="53.1">3</text>
<text x="111.6" y="51.5">PF0</text>
<text x="121.8" y="49">PA10</text>
<text x="121.8" y="51.5">PA11</text>
<text x="126.5" y="48">20</text>
<text x="126.5" y="50.5">21</text>
<text x="126.5" y="53.1">22</text>
<text x="109.2" y="58.2">5</text>
<text x="111.6" y="54.1">PF1</text>
<text x="111.6" y="59.2">AVdd</text>
<text x="121.8" y="54.1">PA12</text>
<text x="121.8" y="56.6">PA13</text>
<text x="121.8" y="59.2">PA14</text>
<text x="126.5" y="55.6">23</text>
<text x="126.5" y="58.2">24</text>
<text x="108.8" y="65.8">17</text>
<text x="109.2" y="63.2">1</text>
<text x="111.6" y="64.2">Vdd</text>
<text x="121.8" y="61.7">PA15</text>
<text x="126.5" y="60.7">25</text>
<text x="108.8" y="70.9">16</text>
<text x="108.8" y="68.3">32</text>
<text x="111.6" y="71.9">Gnd</text>
<text x="111.6" y="66.8">Vdd</text>
<text x="111.6" y="69.3">Gnd</text>
</g>
<text font-size="1.2" x="116.5" y="73.1">QFP32</text>
</svg>
